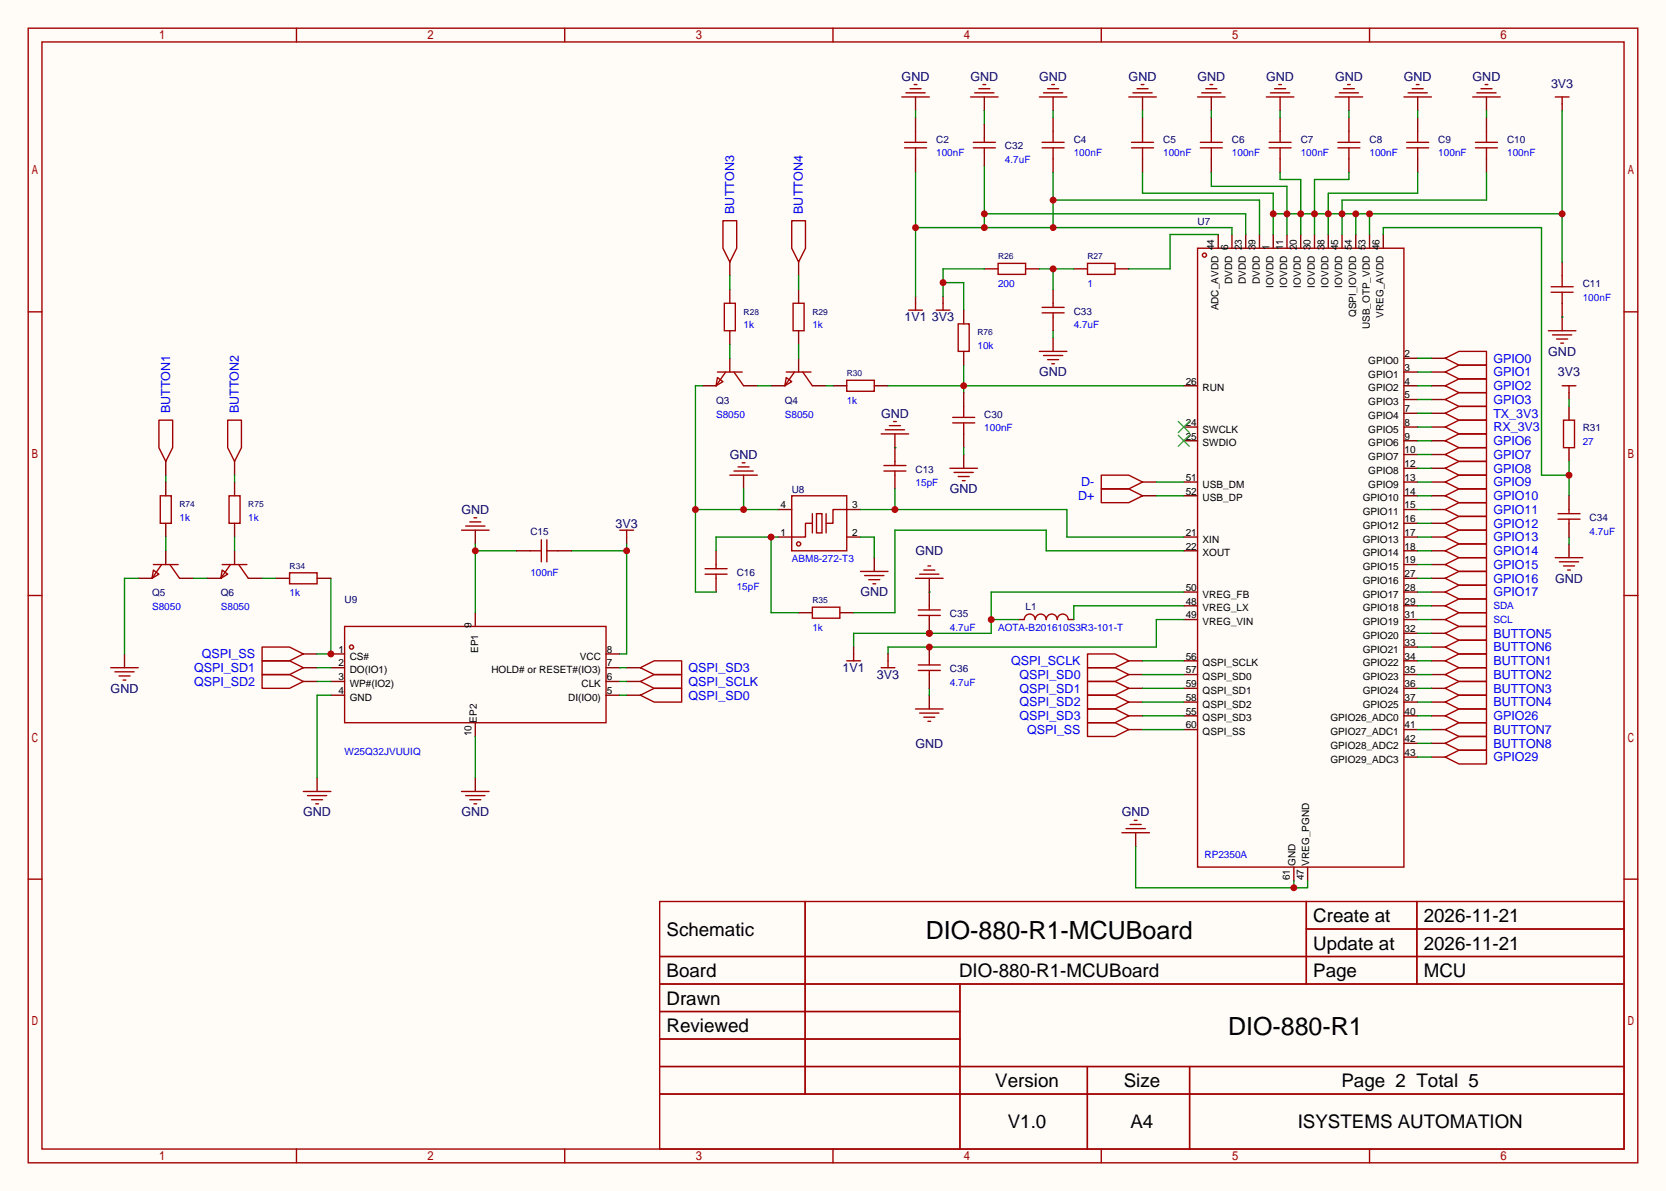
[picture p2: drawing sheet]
<svg xmlns="http://www.w3.org/2000/svg" width="308mm" height="220mm" viewBox="0 0 308 220" stroke-linecap="round" stroke-linejoin="round" font-family="sans-serif">
<path d="M0 0h307.6v220h-307.6z" fill="#fffcf7"/>
<g fill="none" stroke="#a10000" stroke-width=".25">
<path d="M5.2 5.2h297.2v209.6h-297.2zM7.7 7.7h292.1v204.5h-292.1zM54.7 5.2v2.5M104.3 5.2v2.5M153.8 5.2v2.5M203.3 5.2v2.5M252.9 5.2v2.5M5.2 57.6h2.5M221.1 45.8h38.1v114.3h-38.1zM299.8 57.6h2.6M146.2 91.6h10.1v10.1h-10.1zM150 96.6h-1.3v2.6h-2.5"/>
<path d="M150 94.9v3.5M150.7 94.9h1.1v3.5h-1.1zM152.5 94.9v3.5M156.3 94.1h-2.5v2.5h-1.3M163.2 86h4.1M163.2 87h4.1M165.2 85.2v.8M165.2 87v.8M203.3 90.3h5.1l2.5 1.3-2.5 1.2h-5.1zM203.3 87.8h5.1l2.5 1.2-2.5 1.3h-5.1zM5.2 110h2.5M130.2 105h4"/>
<path d="M130.2 106h4M132.2 104.3v.7M132.2 106v.8M150 112.1h5.1v2.1h-5.1zM299.8 110h2.6M5.2 162.4h2.5M121.8 166.5h178v45.7h-178zM121.8 176.7h178M148.7 166.5v35.6M241.2 166.5v15.2M241.2 171.6h58.6M261.6 166.5v15.2"/>
<path d="M299.8 162.4h2.6M121.8 181.7h178M121.8 186.8h55.4M121.8 197h178M121.8 191.9h55.4M177.2 181.7v30.5M200.8 197v15.2M219.6 197v15.2M54.7 212.2v2.6M104.3 212.2v2.6M121.8 202.1h178M153.8 212.2v2.6"/>
<path d="M203.3 212.2v2.6M252.9 212.2v2.6"/>
<circle cx="222.4" cy="47.1" r=".38"/>
<circle cx="147.4" cy="100.5" r=".38"/>
</g>
<g fill="none" stroke="#870000" stroke-width=".25">
<path d="M224.9 43.3v2.5M227.5 43.3v2.5M230 43.3v2.5M232.5 43.3v2.5M235.1 43.3v2.5M237.6 43.3v2.5M240.2 43.3v2.5M242.7 43.3v2.5M245.2 43.3v2.5M247.8 43.3v2.5M250.3 43.3v2.5M252.9 43.3v2.5"/>
<path d="M255.4 43.3v2.5M218.6 71.2h2.5M218.6 78.9h2.5M259.2 71.2h2.5M259.2 78.9h2.5M259.2 76.3h2.5M259.2 73.8h2.5M259.2 68.7h2.5M259.2 66.2h2.5M143.6 99.2h2.6M143.6 94.1h2.6M156.3 99.2h2.6"/>
<path d="M156.3 94.1h2.6M165.2 82.7v2.5M165.2 87.8v2.5M210.9 89h2.6M210.9 91.6h2.6M218.6 81.4h2.5M218.6 89h2.5M218.6 91.6h2.5M218.6 99.2h2.5M259.2 81.4h2.5M259.2 89h2.5M259.2 91.6h2.5"/>
<path d="M259.2 99.2h2.5M259.2 96.6h2.5M259.2 94.1h2.5M259.2 86.5h2.5M259.2 83.9h2.5M132.2 101.7v2.6M132.2 106.8v2.5M147.4 113.2h2.6M155.1 113.2h2.5M218.6 101.7h2.5M218.6 109.3h2.5M218.6 111.9h2.5"/>
<path d="M218.6 114.4h2.5M259.2 101.7h2.5M259.2 109.3h2.5M259.2 111.9h2.5M259.2 114.4h2.5M259.2 119.5h2.5M259.2 117h2.5M259.2 106.8h2.5M259.2 104.3h2.5M218.6 122h2.5M218.6 124.6h2.5M218.6 127.1h2.5"/>
<path d="M218.6 129.7h2.5M218.6 132.2h2.5M218.6 134.7h2.5M259.2 122h2.5M259.2 124.6h2.5M259.2 127.1h2.5M259.2 129.7h2.5M259.2 132.2h2.5M259.2 134.7h2.5M259.2 139.8h2.5M259.2 137.3h2.5M238.9 160.1v2.6"/>
<path d="M241.4 160.1v2.6"/>
</g>
<path d="M217.6 77.9l2 2M219.6 77.9l-2 2M217.6 80.4l2 2M219.6 80.4l-2 2" fill="none" stroke="#3c3" stroke-width=".25"/>
<path d="M158.9 94.1h38.1v5.1h21.6M165.2 90.3v3.8M213.5 91.6h5.1M213.5 89h5.1M218.6 101.7h-25.4v-3.8h-28v15.3h-7.6" fill="none" stroke="#008700" stroke-width=".25"/>
<circle cx="165.2" cy="94.1" r=".63" fill="#c00"/>
<g fill="none" stroke="#870000" stroke-width=".25">
<path d="M264.3 71.2h2.5M264.3 66.2h2.5M137.3 87.8v2.5M165.2 80.1v2.6M264.3 83.9h2.5M264.3 94.1h2.5M264.3 96.6h2.5M264.3 91.6h2.5M264.3 81.4h2.5M87.8 113.2v2.5M161.4 103v2.5M56 120.8h2.5"/>
<path d="M56 123.3h2.5M56 125.9h2.5M61.1 120.8h2.5M61.1 123.3h2.5M61.1 125.9h2.5M61.1 128.4h2.5M87.8 133.5v2.5M111.9 120.8h2.5M111.9 123.3h2.5M111.9 125.9h2.5M111.9 128.4h2.5M115.7 123.3h2.5"/>
<path d="M115.7 125.9h2.5M115.7 128.4h2.5M208.4 124.6h2.5M208.4 127.1h2.5M208.4 129.7h2.5M208.4 132.2h2.5M208.4 134.7h2.5M208.4 122h2.5M209.7 153.8v2.5"/>
</g>
<g fill="none" stroke="#a10000" stroke-width=".25">
<path d="M163.4 79.4h3.6M164.2 78.6h2M165 77.9h.5M266.8 71.2l2.6-1.2h5v2.5h-5zM266.8 66.2l2.6-1.3h5v2.5h-5zM134.7 87.8h5.1M135.5 87h3.6M136.3 86.2h2M137 85.5h.5M162.7 80.1h5.1M266.8 83.9l2.6-1.2h5v2.5h-5zM266.8 94.1l2.6-1.3h5v2.6h-5z"/>
<path d="M266.8 96.6l2.6-1.2h5v2.5h-5zM266.8 91.6l2.6-1.3h5v2.5h-5zM266.8 81.4l2.6-1.3h5v2.6h-5zM48.4 119.5h5.1l2.5 1.3-2.5 1.2h-5.1zM63.6 115.7h48.3v17.8h-48.3zM158.9 105.5h5.1M159.6 106.3h3.6M160.4 107.1h2M161.2 107.8h.5M48.4 122h5.1l2.5 1.3-2.5 1.3h-5.1zM48.4 124.6h5.1l2.5 1.3-2.5 1.2h-5.1zM118.2 128.4l2.6-1.3h5.1v2.6h-5.1z"/>
<path d="M118.2 123.3l2.6-1.3h5.1v2.6h-5.1zM118.2 125.9l2.6-1.3h5.1v2.5h-5.1zM200.8 123.3h5.1l2.5 1.3-2.5 1.3h-5.1zM200.8 125.9h5.1l2.5 1.2-2.5 1.3h-5.1zM200.8 128.4h5.1l2.5 1.3-2.5 1.2h-5.1zM200.8 130.9h5.1l2.5 1.3-2.5 1.3h-5.1zM200.8 133.5h5.1l2.5 1.2-2.5 1.3h-5.1zM200.8 120.8h5.1l2.5 1.2-2.5 1.3h-5.1zM207.1 153.8h5.1M207.9 153h3.6M208.7 152.3h2M209.4 151.5h.5"/>
<circle cx="64.9" cy="119.5" r=".38"/>
</g>
<g fill="none" stroke="#008700" stroke-width=".25">
<path d="M158.9 99.2h2.5v3.8M61.1 106.8v14h-2.6M58.5 123.3h2.6M58.5 125.9h2.6M114.4 123.3h1.3M114.4 128.4h1.3M114.4 125.9h1.3M210.9 124.6h7.7M210.9 127.1h7.7M210.9 129.7h7.7M210.9 132.2h7.7M210.9 122h7.7"/>
<path d="M210.9 134.7h7.7"/>
</g>
<circle cx="61.1" cy="120.8" r=".63" fill="#c00"/>
<g fill="none" stroke="#870000" stroke-width=".25">
<path d="M30.6 85.2v2.6M43.3 85.2v2.6M87.8 97.9v2.6M25.5 106.8h2.6M30.6 101.7v2.6M33.1 106.8h2.6M38.2 106.8h2.6M43.3 101.7v2.6M45.8 106.8h2.6M50.9 106.8h2.6M58.5 106.8h2.6M23 120.8v2.5"/>
<path d="M58.5 143.6v2.6M87.8 143.6v2.6"/>
</g>
<g fill="none" stroke="#a10000" stroke-width=".25">
<path d="M29.3 77.6h2.6v5.1l-1.3 2.5-1.3-2.5zM42 77.6h2.6v5.1l-1.3 2.5-1.3-2.5zM85.2 97.9h5.1M86 97.2h3.5M86.7 96.4h2.1M87.5 95.6h.5M28.3 105.3l1 .7-1.2 .8zM28.3 104.3h4.6M29.8 104.3l-1.7 2.5M31.4 104.3l1.7 2.5M41 105.3l1 .7-1.2 .8zM41 104.3h4.6"/>
<path d="M42.5 104.3l-1.7 2.5M44.1 104.3l1.7 2.5M53.5 105.8h5v2h-5zM20.4 123.3h5.1M21.2 124.1h3.6M22 124.8h2M22.7 125.6h.5M56 146.2h5.1M56.8 146.9h3.5M57.5 147.7h2.1M58.3 148.5h.5M85.2 146.2h5.1"/>
<path d="M86 146.9h3.5M86.7 147.7h2.1M87.5 148.5h.5"/>
</g>
<path d="M30.6 87.8v1.2M25.5 106.8h-2.5v14M35.7 106.8h2.5M48.4 106.8h2.5M87.8 100.5v12.7M87.8 101.7h7.6M61.1 128.4h-2.6v15.2M87.8 136v7.6" fill="none" stroke="#008700" stroke-width=".25"/>
<circle cx="87.8" cy="101.7" r=".63" fill="#c00"/>
<path d="M264.3 68.7h2.5M115.7 99.2v1.3" fill="none" stroke="#870000" stroke-width=".25"/>
<path d="M266.8 68.7l2.6-1.3h5v2.6h-5zM114.4 97.9h2.6M115.7 97.9v1.3" fill="none" stroke="#a10000" stroke-width=".25"/>
<path d="M105.5 101.7h10.2M115.7 100.5v20.3h-1.3" fill="none" stroke="#008700" stroke-width=".25"/>
<circle cx="115.7" cy="101.7" r=".63" fill="#c00"/>
<g fill="none" stroke="#a10000" stroke-width=".25">
<path d="M133.5 40.8h2.5v5l-1.3 2.6-1.2-2.6zM133.7 56h2.1v5.1h-2.1zM146.2 40.8h2.5v5l-1.3 2.6-1.2-2.6zM146.4 56h2.1v5.1h-2.1zM132.5 69.7l1 .8-1.3 .7zM132.5 68.7h4.5M134 68.7l-1.8 2.5M135.5 68.7l1.8 2.5M145.2 69.7l1 .8-1.3 .7zM145.2 68.7h4.5M146.7 68.7l-1.8 2.5M148.2 68.7l1.8 2.5"/>
<path d="M156.3 70.2h5.1v2.1h-5.1zM266.8 73.8l2.6-1.3h5v2.6h-5zM99.9 99.7v4.1M101 99.7v4.1M266.8 99.2l2.6-1.3h5v2.6h-5zM266.8 86.5l2.6-1.3h5v2.6h-5zM97.9 101.7h2M101 101.7h2"/>
</g>
<g fill="none" stroke="#870000" stroke-width=".25">
<path d="M134.7 48.4v2.5M134.7 53.5v2.5M147.4 48.4v2.5M147.4 53.5v2.5M129.7 71.2h2.5M134.7 61.1v2.5M134.7 66.2v2.5M137.3 71.2h2.5M142.4 71.2h2.5M147.4 61.1v2.5M147.4 66.2v2.5M150 71.2h2.5"/>
<path d="M153.8 71.2h2.5M161.4 71.2h2.6M264.3 73.8h2.5M264.3 99.2h2.5M264.3 86.5h2.5M95.4 101.7h2.5M103 101.7h2.5"/>
</g>
<path d="M134.7 50.9v2.6M147.4 50.9v2.6M134.7 63.6v2.6M139.8 71.2h2.6M147.4 63.6v2.6M152.5 71.2h1.3M164 71.2h54.6M177.9 67.4v5.1" fill="none" stroke="#008700" stroke-width=".25"/>
<circle cx="177.9" cy="71.2" r=".63" fill="#c00"/>
<g fill="none" stroke="#870000" stroke-width=".25">
<path d="M210.9 17.9v2.5M223.6 17.9v2.5M236.3 17.9v2.5M249 17.9v2.5M261.7 17.9v2.5M274.4 17.9v2.5M288.4 19.2v1.2M210.9 21.7v2.6M210.9 29.3v2.6M223.6 21.7v2.6M223.6 29.3v2.6M236.3 21.7v2.6"/>
<path d="M236.3 29.3v2.6M249 21.7v2.6M249 29.3v2.6M261.7 21.7v2.6M261.7 29.3v2.6M274.4 21.7v2.6M274.4 29.3v2.6M264.3 89h2.5M188.1 114.4h1M197.2 114.4h1M264.3 101.7h2.5M264.3 104.3h2.5"/>
<path d="M264.3 109.3h2.5M264.3 106.8h2.5M264.3 117h2.5M264.3 139.8h2.5M264.3 132.2h2.5M264.3 134.7h2.5M264.3 122h2.5"/>
</g>
<g fill="none" stroke="#a10000" stroke-width=".25">
<path d="M208.4 17.9h5.1M209.2 17.1h3.5M209.9 16.4h2.1M210.7 15.6h.5M221.1 17.9h5.1M221.9 17.1h3.5M222.6 16.4h2.1M223.4 15.6h.5M233.8 17.9h5.1M234.6 17.1h3.5M235.3 16.4h2.1M236.1 15.6h.5"/>
<path d="M246.5 17.9h5.1M247.3 17.1h3.5M248 16.4h2.1M248.8 15.6h.5M259.2 17.9h5.1M260 17.1h3.5M260.7 16.4h2.1M261.5 15.6h.5M271.9 17.9h5.1M272.7 17.1h3.5M273.4 16.4h2.1M274.2 15.6h.5"/>
<path d="M287.1 17.9h2.6M288.4 17.9v1.3M208.9 26.3h4.1M208.9 27.3h4.1M210.9 24.3v2M210.9 27.3v2M221.6 26.3h4.1M221.6 27.3h4.1M223.6 24.3v2M223.6 27.3v2M234.3 26.3h4.1M234.3 27.3h4.1"/>
<path d="M236.3 24.3v2M236.3 27.3v2M247 26.3h4.1M247 27.3h4.1M249 24.3v2M249 27.3v2M259.7 26.3h4.1M259.7 27.3h4.1M261.7 24.3v2M261.7 27.3v2M272.4 26.3h4.1M272.4 27.3h4.1"/>
<path d="M274.4 24.3v2M274.4 27.3v2M266.8 89l2.6-1.2h5v2.5h-5zM189.1 114.4a1.02 1.02 0 0 1 1-1 1.02 1.02 0 0 1 1 1 1.02 1.02 0 0 1 1.1-1 1.02 1.02 0 0 1 1 1 1.02 1.02 0 0 1 1-1 1.02 1.02 0 0 1 1 1 1.02 1.02 0 0 1 1-1 1.02 1.02 0 0 1 1 1M266.8 101.7l2.6-1.2h5v2.5h-5zM266.8 104.3l2.6-1.3h5v2.5h-5zM266.8 109.3l2.6-1.2h5v2.5h-5zM266.8 106.8l2.6-1.3h5v2.6h-5zM266.8 117l2.6-1.3h5v2.5h-5zM266.8 139.8l2.6-1.2h5v2.5h-5zM266.8 132.2l2.6-1.3h5v2.6h-5zM266.8 134.7l2.6-1.2h5v2.5h-5z"/>
<path d="M266.8 122l2.6-1.2h5v2.5h-5z"/>
</g>
<path d="M210.9 20.4v1.3M223.6 20.4v1.3M236.3 20.4v1.3M249 20.4v1.3M261.7 20.4v1.3M274.4 20.4v1.3M183 114.4h5.1M218.6 111.9h-20.4v2.5M218.6 109.3h-35.6v7.7h-25.4v2.5" fill="none" stroke="#008700" stroke-width=".25"/>
<g fill="#c00">
<circle cx="183" cy="114.4" r=".63"/>
<circle cx="171.6" cy="117" r=".63"/>
</g>
<path d="M169 31.9v22.8M181.7 30.6v11.4M181.7 39.5h48.3v3.8M194.4 37h38.1v6.3M194.4 31.9v10.1M169 42h58.5v1.3M218.6 114.4h-5.1v5.1h-49.5v1.3M171.6 127.1v1.3" fill="none" stroke="#008700" stroke-width=".25"/>
<path d="M169 21.7v2.6M169 29.3v2.6M194.4 21.7v2.6M194.4 29.3v2.6M169 54.7v1.3M157.6 119.5v1.3M171.6 106.8v2.5M164 120.8v1.2M171.6 128.4v2.5" fill="none" stroke="#870000" stroke-width=".25"/>
<g fill="none" stroke="#a10000" stroke-width=".25">
<path d="M167 26.3h4.1M167 27.3h4.1M169 24.3v2M169 27.3v2M192.4 26.3h4.1M192.4 27.3h4.1M194.4 24.3v2M194.4 27.3v2M167.8 57.3h2.5M169 56v1.3M169 106.8h5.1M169.8 106h3.6"/>
<path d="M170.6 105.3h2M171.3 104.5h.5M156.3 122h2.6M157.6 120.8v1.2M162.7 123.3h2.5M164 122v1.3M169 130.9h5.1M169.8 131.7h3.6M170.6 132.5h2M171.3 133.2h.5"/>
</g>
<g fill="#c00">
<circle cx="194.4" cy="37" r=".63"/>
<circle cx="194.4" cy="42" r=".63"/>
<circle cx="181.7" cy="42" r=".63"/>
<circle cx="181.7" cy="39.5" r=".63"/>
<circle cx="169" cy="42" r=".63"/>
</g>
<path d="M169 17.9v2.5M181.7 17.9v2.5M194.4 17.9v2.5M288.4 48.4v2.5M288.4 56v5.1" fill="none" stroke="#870000" stroke-width=".25"/>
<g fill="none" stroke="#a10000" stroke-width=".25">
<path d="M166.5 17.9h5.1M167.3 17.1h3.5M168 16.4h2.1M168.8 15.6h.5M179.2 17.9h5.1M180 17.1h3.5M180.7 16.4h2.1M181.5 15.6h.5M191.9 17.9h5.1M192.7 17.1h3.5M193.4 16.4h2.1M194.2 15.6h.5"/>
<path d="M286.4 53h4M286.4 54h4M288.4 50.9v2.1M288.4 54v2M285.9 61.1h5.1M286.6 61.8h3.6M287.4 62.6h2M288.2 63.4h.5"/>
</g>
<g fill="none" stroke="#008700" stroke-width=".25">
<path d="M169 20.4v1.3M181.7 20.4v2.6M194.4 20.4v1.3M210.9 31.9v3.8h24.2v7.6M223.6 31.9v2.5h14v8.9M235.1 39.5h53.3M236.3 31.9v1.2h3.9v10.2M249 31.9v1.2h-6.3v10.2M250.3 39.5v3.8M252.9 39.5v3.8M261.7 31.9v3.8h-16.5v7.6M274.4 31.9v5.1h-26.6v6.3"/>
<path d="M288.4 20.4v28M288.4 58.5h.1"/>
</g>
<g fill="#c00">
<circle cx="252.9" cy="39.5" r=".63"/>
<circle cx="250.3" cy="39.5" r=".63"/>
<circle cx="247.8" cy="39.5" r=".63"/>
<circle cx="245.2" cy="39.5" r=".63"/>
<circle cx="242.7" cy="39.5" r=".63"/>
<circle cx="240.2" cy="39.5" r=".63"/>
<circle cx="237.6" cy="39.5" r=".63"/>
<circle cx="235.1" cy="39.5" r=".63"/>
<circle cx="288.4" cy="39.5" r=".63"/>
</g>
<g fill="none" stroke="#870000" stroke-width=".25">
<path d="M174.1 54.7v1.3M181.7 49.7h2.6M189.4 49.7h2.5M198.2 49.7h2.6M205.9 49.7h2.5M194.4 62.4v2.5M289.7 72.5v1.3M289.7 75.1v2.5M289.7 82.7v2.5M264.3 119.5h2.5M289.7 100.5v2.5M264.3 137.3h2.5"/>
<path d="M264.3 124.6h2.5"/>
</g>
<g fill="none" stroke="#a10000" stroke-width=".25">
<path d="M172.8 57.3h2.6M174.1 56v1.3M184.3 48.6h5.1v2.1h-5.1zM200.8 48.6h5.1v2.1h-5.1zM191.9 64.9h5.1M192.7 65.7h3.5M193.4 66.4h2.1M194.2 67.2h.5M288.4 71.2h2.6M288.7 77.6h2v5.1h-2zM289.7 71.2v1.3M266.8 119.5l2.6-1.3h5v2.6h-5z"/>
<path d="M287.1 103h5.1M287.9 103.8h3.6M288.7 104.5h2M289.4 105.3h.5M266.8 137.3l2.6-1.3h5v2.6h-5zM266.8 124.6l2.6-1.3h5v2.6h-5z"/>
</g>
<path d="M174.1 52.2h3.8v5.1M181.7 49.7h-7.6v5M224.9 43.3h-8.9v6.4h-7.6M289.7 99.2v1.3" fill="none" stroke="#008700" stroke-width=".25"/>
<circle cx="174.1" cy="52.2" r=".63" fill="#c00"/>
<path d="M209.7 156.3v7.7h31.7v-1.3M238.9 162.7v1.3" fill="none" stroke="#008700" stroke-width=".25"/>
<circle cx="238.9" cy="164" r=".63" fill="#c00"/>
<path d="M264.3 127.1h2.5" fill="none" stroke="#870000" stroke-width=".25"/>
<path d="M266.8 127.1l2.6-1.2h5v2.5h-5z" fill="none" stroke="#a10000" stroke-width=".25"/>
<path d="M255.4 43.3v-1.3h29.2v45.8h5.1M289.7 73.8v1.3M289.7 85.2v6.4" fill="none" stroke="#008700" stroke-width=".25"/>
<circle cx="289.7" cy="87.8" r=".63" fill="#c00"/>
<path d="M129.7 71.2h-1.3v38.1h3.8M128.4 94.1h15.2M137.3 90.3v3.8" fill="none" stroke="#008700" stroke-width=".25"/>
<g fill="#c00">
<circle cx="128.4" cy="94.1" r=".63"/>
<circle cx="137.3" cy="94.1" r=".63"/>
</g>
<path d="M142.4 99.2v14h5M143.6 99.2h-11.4v2.5" fill="none" stroke="#008700" stroke-width=".25"/>
<circle cx="142.4" cy="99.2" r=".63" fill="#c00"/>
<path d="M194.4 61.1v1.3M30.6 99.2v2.5M43.3 87.8v1.2M43.3 99.2v2.5M165.2 82.7h.1M177.9 82.7v1.2" fill="none" stroke="#008700" stroke-width=".25"/>
<g fill="none" stroke="#870000" stroke-width=".25">
<path d="M181.7 23v2.5M181.7 28.1v2.5M177.9 57.3v2.5M194.4 53.5v2.5M194.4 58.5v2.6M177.9 64.9v2.5M177.9 72.5v2.6M264.3 78.9h2.5M264.3 76.3h2.5M30.6 89v2.6M30.6 96.6v2.6M43.3 89v2.6"/>
<path d="M43.3 96.6v2.6M177.9 80.1v2.6M177.9 83.9v2.6M289.7 91.6v2.5M289.7 96.6v2.6M171.6 114.4v2.6"/>
</g>
<g fill="none" stroke="#a10000" stroke-width=".25">
<path d="M179.7 27.3h4.1M179.7 26.3h4.1M181.7 25.5v.8M181.7 27.3v.8M176.9 59.8h2v5.1h-2zM192.4 57.8h4.1M192.4 56.8h4.1M194.4 56v.8M194.4 57.8v.7M175.9 77.1h4.1M175.9 78.1h4.1M177.9 75.1v2"/>
<path d="M177.9 78.1v2M266.8 78.9l2.6-1.3h5v2.5h-5zM266.8 76.3l2.6-1.2h5v2.5h-5zM29.6 91.6h2v5h-2zM42.3 91.6h2v5h-2zM175.4 86.5h5.1M176.1 87.2h3.6M176.9 88h2M177.7 88.8h.5M287.7 95.9h4M287.7 94.9h4M289.7 94.1v.8"/>
<path d="M289.7 95.9v.7M169.5 113.7h4.1M169.5 112.6h4.1"/>
</g>
<circle cx="171.6" cy="117" r=".63" fill="#c00"/>
<path d="M171.6 109.3v2.6M171.6 119.5v2.5M171.6 124.6v2.5" fill="none" stroke="#870000" stroke-width=".25"/>
<path d="M171.6 111.9v.7M171.6 113.7v.7M169.5 123.8h4.1M169.5 122.8h4.1" fill="none" stroke="#a10000" stroke-width=".25"/>
<path d="M171.6 109.3h.1" fill="none" stroke="#008700" stroke-width=".25"/>
<circle cx="171.6" cy="119.5" r=".63" fill="#c00"/>
<path d="M171.6 122v.8M171.6 123.8v.8" fill="none" stroke="#a10000" stroke-width=".25"/>
<path d="M191.9 49.7h6.3M194.4 49.7v3.8M261.7 78.9h2.6M261.7 76.3h2.6" fill="none" stroke="#008700" stroke-width=".25"/>
<circle cx="194.4" cy="49.7" r=".63" fill="#c00"/>
<g fill="none" stroke="#008700" stroke-width=".25">
<path d="M261.7 66.2h2.6M261.7 68.7h2.6M261.7 73.8h2.6M261.7 71.2h2.6M261.7 81.4h2.6M261.7 83.9h2.6M261.7 91.6h2.6M261.7 96.6h2.6M261.7 94.1h2.6M261.7 86.5h2.6M261.7 89h2.6M261.7 99.2h2.6"/>
<path d="M261.7 104.3h2.6M261.7 106.8h2.6M261.7 101.7h2.6M261.7 109.3h2.6M261.7 119.5h2.6M261.7 117h2.6M261.7 111.9h2.6M261.7 114.4h2.6M261.7 132.2h2.6M261.7 122h2.6M261.7 124.6h2.6M261.7 127.1h2.6"/>
<path d="M261.7 129.7h2.6M261.7 137.3h2.6M261.7 134.7h2.6M261.7 139.8h2.6"/>
</g>
<path d="M264.3 111.9h2.5M264.3 114.4h2.5M264.3 129.7h2.5" fill="none" stroke="#870000" stroke-width=".25"/>
<path d="M266.8 111.9l2.6-1.3h5v2.6h-5zM266.8 114.4l2.6-1.2h5v2.5h-5zM266.8 129.7l2.6-1.3h5v2.5h-5z" fill="none" stroke="#a10000" stroke-width=".25"/>
<g font-size="4.6">
<text x="170.9" y="173.4">DIO-880-R1-MCUBoard</text>
<text x="226.7" y="191.2">DIO-880-R1</text>
</g>
<g font-size="3.5">
<text x="123.1" y="172.8">Schematic</text>
<text x="242.5" y="170.3">Create at</text>
<text x="262.9" y="170.3">2026-11-21</text>
<text x="242.5" y="175.4">Update at</text>
<text x="262.9" y="175.4">2026-11-21</text>
<text x="123.1" y="180.5">Board</text>
<text x="123.1" y="185.5">Drawn</text>
<text x="177.1" y="180.5">DIO-880-R1-MCUBoard</text>
<text x="242.5" y="180.5">Page</text>
<text x="262.9" y="180.5">MCU</text>
<text x="123.1" y="190.6">Reviewed</text>
<text x="183.8" y="200.8">Version</text>
<text x="207.5" y="200.8">Size</text>
<text x="247.7" y="200.8">Page 2 Total 5</text>
<text x="186.1" y="208.4">V1.0</text>
<text x="208.7" y="208.4">A4</text>
<text x="239.6" y="208.4">ISYSTEMS AUTOMATION</text>
</g>
<g font-size="2.3" fill="#000080">
<text x="166.5" y="14.9">GND</text>
<text x="179.2" y="14.9">GND</text>
<text x="191.9" y="14.9">GND</text>
<text x="208.4" y="14.9">GND</text>
<text x="221.1" y="14.9">GND</text>
<text x="233.8" y="14.9">GND</text>
<text x="246.5" y="14.9">GND</text>
<text x="259.2" y="14.9">GND</text>
<text x="271.9" y="14.9">GND</text>
<text x="286.4" y="16.2">3V3</text>
<text x="167" y="59.4">1V1</text>
<text x="172.1" y="59.4">3V3</text>
<text x="285.9" y="65.7">GND</text>
<text x="191.9" y="69.5">GND</text>
<text x="287.6" y="69.5">3V3</text>
<text x="162.7" y="77.1">GND</text>
<text x="134.7" y="84.8">GND</text>
<text x="85.2" y="94.9">GND</text>
<text x="175.4" y="91.1">GND</text>
<text x="113.6" y="97.5">3V3</text>
<text x="169" y="102.5">GND</text>
<text x="287.1" y="107.6">GND</text>
<text x="158.9" y="110.2">GND</text>
<text x="155.6" y="124.1">1V1</text>
<text x="161.9" y="125.4">3V3</text>
<text x="20.4" y="127.9">GND</text>
<text x="169" y="138.1">GND</text>
<text x="56" y="150.8">GND</text>
<text x="85.2" y="150.8">GND</text>
<text x="207.1" y="150.8">GND</text>
</g>
<g font-size="2.3" fill="#00f">
<text x="135.6" y="39.5" transform="rotate(-90 135.6 39.5)">BUTTON3</text>
<text x="148.3" y="39.5" transform="rotate(-90 148.3 39.5)">BUTTON4</text>
<text x="275.7" y="67">GPIO0</text>
<text x="275.7" y="69.5">GPIO1</text>
<text x="31.4" y="76.3" transform="rotate(-90 31.4 76.3)">BUTTON1</text>
<text x="44.1" y="76.3" transform="rotate(-90 44.1 76.3)">BUTTON2</text>
<text x="275.7" y="72.1">GPIO2</text>
<text x="275.7" y="74.6">GPIO3</text>
<text x="275.7" y="77.1">TX_3V3</text>
<text x="275.7" y="82.2">GPIO6</text>
<text x="275.7" y="79.7">RX_3V3</text>
<text x="199.6" y="89.8">D-</text>
<text x="275.7" y="84.8">GPIO7</text>
<text x="275.7" y="87.3">GPIO8</text>
<text x="275.7" y="89.8">GPIO9</text>
<text x="199" y="92.4">D+</text>
<text x="275.7" y="94.9">GPIO11</text>
<text x="275.7" y="92.4">GPIO10</text>
<text x="275.7" y="97.5">GPIO12</text>
<text x="275.7" y="100">GPIO13</text>
<text x="275.7" y="102.5">GPIO14</text>
<text x="275.7" y="105.1">GPIO15</text>
<text x="275.7" y="107.6">GPIO16</text>
<text x="275.7" y="110.2">GPIO17</text>
<text x="275.7" y="117.8">BUTTON5</text>
<text x="35.8" y="124.1">QSPI_SD1</text>
<text x="37.2" y="121.6">QSPI_SS</text>
<text x="127.1" y="124.1">QSPI_SD3</text>
<text x="186.7" y="122.9">QSPI_SCLK</text>
<text x="188.2" y="125.4">QSPI_SD0</text>
<text x="275.7" y="122.9">BUTTON1</text>
<text x="275.7" y="120.3">BUTTON6</text>
<text x="275.7" y="125.4">BUTTON2</text>
<text x="35.8" y="126.7">QSPI_SD2</text>
<text x="127.1" y="129.2">QSPI_SD0</text>
<text x="127.1" y="126.7">QSPI_SCLK</text>
<text x="188.2" y="127.9">QSPI_SD1</text>
<text x="188.2" y="130.5">QSPI_SD2</text>
<text x="275.7" y="127.9">BUTTON3</text>
<text x="275.7" y="130.5">BUTTON4</text>
<text x="188.2" y="133">QSPI_SD3</text>
<text x="189.6" y="135.6">QSPI_SS</text>
<text x="275.7" y="133">GPIO26</text>
<text x="275.7" y="135.6">BUTTON7</text>
<text x="275.7" y="140.6">GPIO29</text>
<text x="275.7" y="138.1">BUTTON8</text>
</g>
<g font-size="1.8" fill="#000080">
<text x="172.8" y="26.3">C2</text>
<text x="185.5" y="27.6">C32</text>
<text x="198.2" y="26.3">C4</text>
<text x="214.8" y="26.3">C5</text>
<text x="227.5" y="26.3">C6</text>
<text x="240.2" y="26.3">C7</text>
<text x="252.9" y="26.3">C8</text>
<text x="265.6" y="26.3">C9</text>
<text x="278.3" y="26.3">C10</text>
<text x="221.1" y="41.6">U7</text>
<text x="292.2" y="53">C11</text>
<text x="198.2" y="58.1">C33</text>
<text x="132.2" y="74.6">Q3</text>
<text x="144.9" y="74.6">Q4</text>
<text x="181.7" y="77.1">C30</text>
<text x="292.2" y="79.7">R31</text>
<text x="169" y="87.3">C13</text>
<text x="146.2" y="91.1">U8</text>
<text x="97.9" y="98.7">C15</text>
<text x="293.5" y="96.2">C34</text>
<text x="136" y="106.3">C16</text>
<text x="28.1" y="110.2">Q5</text>
<text x="40.8" y="110.2">Q6</text>
<text x="63.6" y="111.4">U9</text>
<text x="175.4" y="114">C35</text>
<text x="189.4" y="112.7">L1</text>
<text x="175.4" y="124.1">C36</text>
</g>
<g font-size="1.8" fill="#00f">
<text x="172.8" y="28.9">100nF</text>
<text x="198.2" y="28.9">100nF</text>
<text x="214.8" y="28.9">100nF</text>
<text x="227.5" y="28.9">100nF</text>
<text x="240.2" y="28.9">100nF</text>
<text x="252.9" y="28.9">100nF</text>
<text x="265.6" y="28.9">100nF</text>
<text x="278.3" y="28.9">100nF</text>
<text x="185.5" y="30.1">4.7uF</text>
<text x="184.3" y="53">200</text>
<text x="200.8" y="53">1</text>
<text x="292.2" y="55.5">100nF</text>
<text x="137.3" y="60.6">1k</text>
<text x="150" y="60.6">1k</text>
<text x="180.5" y="64.4">10k</text>
<text x="198.2" y="60.6">4.7uF</text>
<text x="132.2" y="77.1">S8050</text>
<text x="144.9" y="77.1">S8050</text>
<text x="156.3" y="74.6">1k</text>
<text x="181.7" y="79.7">100nF</text>
<text x="292.2" y="82.2">27</text>
<text x="169" y="89.8">15pF</text>
<text x="33.1" y="96.2">1k</text>
<text x="45.8" y="96.2">1k</text>
<text x="293.5" y="98.7">4.7uF</text>
<text x="97.9" y="106.3">100nF</text>
<text x="146.2" y="103.8">ABM8-272-T3</text>
<text x="28.1" y="112.7">S8050</text>
<text x="40.8" y="112.7">S8050</text>
<text x="53.5" y="110.2">1k</text>
<text x="136" y="108.9">15pF</text>
<text x="275.7" y="112.4">SDA</text>
<text x="150" y="116.5">1k</text>
<text x="175.4" y="116.5">4.7uF</text>
<text x="184.3" y="116.5">AOTA-B201610S3R3-101-T</text>
<text x="275.7" y="115">SCL</text>
<text x="175.4" y="126.7">4.7uF</text>
<text x="63.6" y="139.4">W25Q32JVUUIQ</text>
<text x="222.4" y="158.4">RP2350A</text>
</g>
<g font-size="1.8">
<text x="224.2" y="46.2" transform="rotate(-90 224.2 46.2)">44</text>
<text x="226.7" y="46.2" transform="rotate(-90 226.7 46.2)">6</text>
<text x="229.3" y="46.2" transform="rotate(-90 229.3 46.2)">23</text>
<text x="231.8" y="46.2" transform="rotate(-90 231.8 46.2)">39</text>
<text x="234.4" y="46.2" transform="rotate(-90 234.4 46.2)">1</text>
<text x="236.9" y="46.2" transform="rotate(-90 236.9 46.2)">11</text>
<text x="239.4" y="46.2" transform="rotate(-90 239.4 46.2)">20</text>
<text x="242" y="46.2" transform="rotate(-90 242 46.2)">30</text>
<text x="244.5" y="46.2" transform="rotate(-90 244.5 46.2)">38</text>
<text x="247.1" y="46.2" transform="rotate(-90 247.1 46.2)">45</text>
<text x="249.6" y="46.2" transform="rotate(-90 249.6 46.2)">54</text>
<text x="252.1" y="46.2" transform="rotate(-90 252.1 46.2)">53</text>
<text x="254.7" y="46.2" transform="rotate(-90 254.7 46.2)">46</text>
<text x="227.5" y="52.5" transform="rotate(-90 227.5 52.5)">DVDD</text>
<text x="230" y="52.5" transform="rotate(-90 230 52.5)">DVDD</text>
<text x="232.6" y="52.5" transform="rotate(-90 232.6 52.5)">DVDD</text>
<text x="235.1" y="53.1" transform="rotate(-90 235.1 53.1)">IOVDD</text>
<text x="237.7" y="53.1" transform="rotate(-90 237.7 53.1)">IOVDD</text>
<text x="240.2" y="53.1" transform="rotate(-90 240.2 53.1)">IOVDD</text>
<text x="242.7" y="53.1" transform="rotate(-90 242.7 53.1)">IOVDD</text>
<text x="245.3" y="53.1" transform="rotate(-90 245.3 53.1)">IOVDD</text>
<text x="247.8" y="53.1" transform="rotate(-90 247.8 53.1)">IOVDD</text>
<text x="225" y="57.3" transform="rotate(-90 225 57.3)">ADC_AVDD</text>
<text x="250.4" y="58.6" transform="rotate(-90 250.4 58.6)">QSPI_IOVDD</text>
<text x="255.4" y="58.7" transform="rotate(-90 255.4 58.7)">VREG_AVDD</text>
<text x="252.9" y="60.8" transform="rotate(-90 252.9 60.8)">USB_OTP_VDD</text>
<text x="259.3" y="65.9">2</text>
<text x="218.9" y="71">26</text>
<text x="252.6" y="69.7">GPIO1</text>
<text x="252.6" y="67.2">GPIO0</text>
<text x="259.3" y="71">4</text>
<text x="259.3" y="68.5">3</text>
<text x="222" y="72.3">RUN</text>
<text x="252.6" y="77.4">GPIO4</text>
<text x="252.6" y="74.8">GPIO3</text>
<text x="252.6" y="72.3">GPIO2</text>
<text x="259.3" y="76.1">7</text>
<text x="259.3" y="73.6">5</text>
<text x="218.9" y="78.6">24</text>
<text x="218.9" y="81.2">25</text>
<text x="222" y="79.9">SWCLK</text>
<text x="222" y="82.4">SWDIO</text>
<text x="252.6" y="82.4">GPIO6</text>
<text x="252.6" y="79.9">GPIO5</text>
<text x="259.3" y="83.7">10</text>
<text x="259.3" y="81.2">9</text>
<text x="259.3" y="78.6">8</text>
<text x="218.9" y="88.8">51</text>
<text x="252.6" y="87.5">GPIO8</text>
<text x="252.6" y="85">GPIO7</text>
<text x="259.3" y="88.8">13</text>
<text x="259.3" y="86.3">12</text>
<text x="144.1" y="93.9">4</text>
<text x="157.4" y="93.9">3</text>
<text x="218.9" y="91.3">52</text>
<text x="222" y="90.1">USB_DM</text>
<text x="222" y="92.6">USB_DP</text>
<text x="251.6" y="95.1">GPIO11</text>
<text x="251.6" y="92.6">GPIO10</text>
<text x="252.6" y="90.1">GPIO9</text>
<text x="259.3" y="93.9">15</text>
<text x="259.3" y="91.3">14</text>
<text x="144.1" y="99">1</text>
<text x="157.4" y="99">2</text>
<text x="218.9" y="99">21</text>
<text x="218.9" y="101.5">22</text>
<text x="222" y="100.2">XIN</text>
<text x="251.6" y="100.2">GPIO13</text>
<text x="251.6" y="97.7">GPIO12</text>
<text x="259.3" y="101.5">18</text>
<text x="259.3" y="99">17</text>
<text x="259.3" y="96.4">16</text>
<text x="222" y="102.8">XOUT</text>
<text x="251.6" y="107.8">GPIO16</text>
<text x="251.6" y="105.3">GPIO15</text>
<text x="251.6" y="102.8">GPIO14</text>
<text x="259.3" y="106.6">27</text>
<text x="259.3" y="104">19</text>
<text x="218.9" y="109.1">50</text>
<text x="218.9" y="111.7">48</text>
<text x="222" y="110.4">VREG_FB</text>
<text x="222" y="112.9">VREG_LX</text>
<text x="251.6" y="112.9">GPIO18</text>
<text x="251.6" y="110.4">GPIO17</text>
<text x="259.3" y="111.7">29</text>
<text x="259.3" y="109.1">28</text>
<text x="87" y="116.1" transform="rotate(-90 87 116.1)">9</text>
<text x="218.9" y="114.2">49</text>
<text x="222" y="115.5">VREG_VIN</text>
<text x="251.6" y="118">GPIO20</text>
<text x="251.6" y="115.5">GPIO19</text>
<text x="259.3" y="119.3">33</text>
<text x="259.3" y="116.7">32</text>
<text x="259.3" y="114.2">31</text>
<text x="62.5" y="120.5">1</text>
<text x="62.5" y="123.1">2</text>
<text x="62.5" y="125.6">3</text>
<text x="64.6" y="121.8">CS#</text>
<text x="64.6" y="124.4">DO(IO1)</text>
<text x="88.3" y="120.6" transform="rotate(-90 88.3 120.6)">EP1</text>
<text x="90.7" y="124.4">HOLD# or RESET#(IO3)</text>
<text x="107" y="121.8">VCC</text>
<text x="112" y="125.6">6</text>
<text x="112" y="123.1">7</text>
<text x="112" y="120.5">8</text>
<text x="218.9" y="121.8">56</text>
<text x="218.9" y="124.4">57</text>
<text x="222" y="123.1">QSPI_SCLK</text>
<text x="222" y="125.6">QSPI_SD0</text>
<text x="251.6" y="125.6">GPIO23</text>
<text x="251.6" y="123.1">GPIO22</text>
<text x="251.6" y="120.5">GPIO21</text>
<text x="259.3" y="124.4">35</text>
<text x="259.3" y="121.8">34</text>
<text x="62.5" y="128.2">4</text>
<text x="64.6" y="126.9">WP#(IO2)</text>
<text x="64.6" y="129.4">GND</text>
<text x="104.9" y="129.4">DI(IO0)</text>
<text x="107.4" y="126.9">CLK</text>
<text x="112" y="128.2">5</text>
<text x="218.9" y="126.9">59</text>
<text x="218.9" y="129.4">58</text>
<text x="218.9" y="132">55</text>
<text x="222" y="128.2">QSPI_SD1</text>
<text x="222" y="130.7">QSPI_SD2</text>
<text x="251.6" y="130.7">GPIO25</text>
<text x="251.6" y="128.2">GPIO24</text>
<text x="259.3" y="132">40</text>
<text x="259.3" y="129.4">37</text>
<text x="259.3" y="126.9">36</text>
<text x="87" y="136" transform="rotate(-90 87 136)">10</text>
<text x="88.1" y="133.5" transform="rotate(-90 88.1 133.5)">EP2</text>
<text x="218.9" y="134.5">60</text>
<text x="222" y="133.2">QSPI_SD3</text>
<text x="222" y="135.8">QSPI_SS</text>
<text x="245.6" y="135.8">GPIO27_ADC1</text>
<text x="245.6" y="133.2">GPIO26_ADC0</text>
<text x="259.3" y="137.1">42</text>
<text x="259.3" y="134.5">41</text>
<text x="245.6" y="140.9">GPIO29_ADC3</text>
<text x="245.6" y="138.3">GPIO28_ADC2</text>
<text x="259.3" y="139.6">43</text>
<text x="239.2" y="159.9" transform="rotate(-90 239.2 159.9)">GND</text>
<text x="241.7" y="159.9" transform="rotate(-90 241.7 159.9)">VREG_PGND</text>
<text x="238.2" y="162.6" transform="rotate(-90 238.2 162.6)">61</text>
<text x="240.7" y="162.6" transform="rotate(-90 240.7 162.6)">47</text>
</g>
<g font-size="1.6" fill="#000080">
<text x="184.3" y="47.9">R26</text>
<text x="200.8" y="47.9">R27</text>
<text x="137.3" y="58.1">R28</text>
<text x="150" y="58.1">R29</text>
<text x="180.5" y="61.9">R76</text>
<text x="156.3" y="69.5">R30</text>
<text x="33.1" y="93.6">R74</text>
<text x="45.8" y="93.6">R75</text>
<text x="53.5" y="105.1">R34</text>
<text x="150" y="111.4">R35</text>
</g>
</svg>
